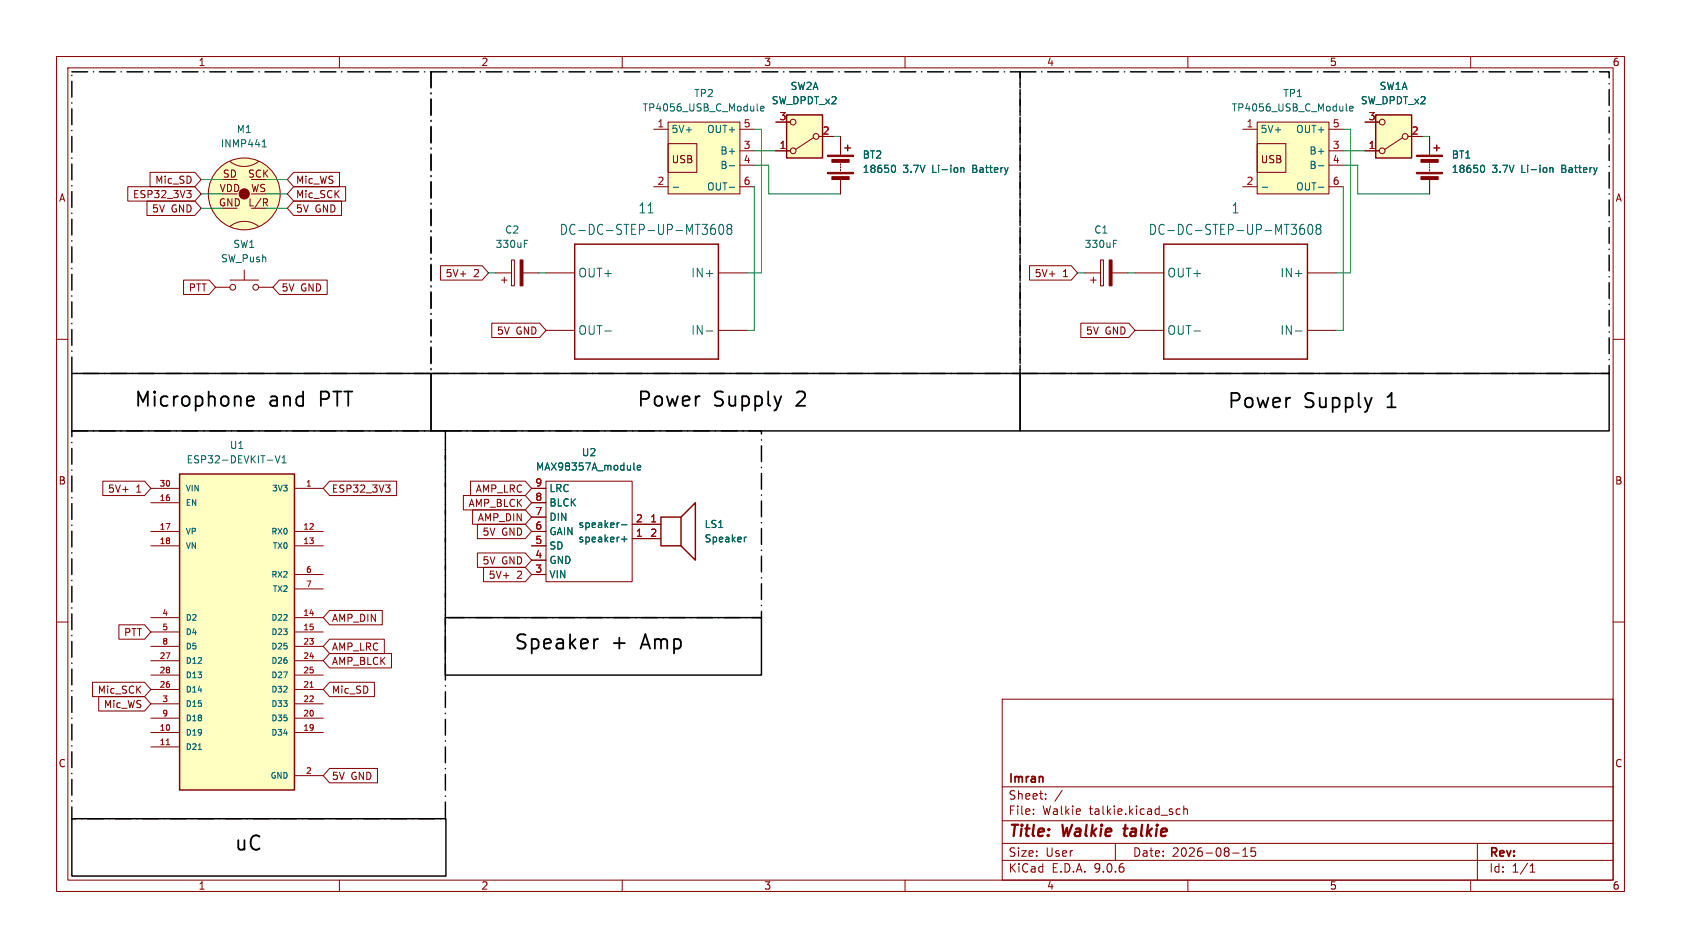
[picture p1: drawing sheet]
<svg xmlns="http://www.w3.org/2000/svg" width="297mm" height="168mm" viewBox="0 0 297 168" stroke-linecap="round" stroke-linejoin="round" font-family="sans-serif">
<g fill="none" stroke="#840000" stroke-width=".18">
<path d="M10 10h277.2v147.6h-277.2zM12 12h273.2v143.6h-273.2zM60 10v2M110 10v2M160 10v2M210 10v2M260 10v2M38.1 50.8h2.5M40.6 49.5h5.1M43.2 47.8v1.7M45.7 50.8h2.6M10 60h2"/>
<path d="M285.2 60h2M10 110h2M285.2 110h2M177.2 123.6h108v32h-108zM177.2 139.1h108M187.8 139.8l-1.3 1.9M60 155.6v2M110 155.6v2M160 155.6v2M177.2 152.1h108M177.2 149.1h108M177.2 145.1h108"/>
<path d="M182.7 143.9v.1M182.7 143.1v.1M184.9 141.2v.1M184.9 140.4v.1M197.2 149.1v3M207.9 143.7l.3 .3h.4M208.6 143.1l-.4-.1-.3 .3M209.3 143.2l.2-.2 .4 .1v.9M209.3 142.5v1.5M210 155.6v2M217.9 150.9h1.2M219.7 151.4h.9"/>
<path d="M219.7 150.4l.4-.5v1.5M221.9 149.9h-.7l-.1 .7 .3-.1 .5 .1 .1 .2-.1 .5-.2 .1-.6-.1M260 155.6v2M261.2 149.1v6.5M270.5 154.2h.9M270.5 153.2l.4-.5v1.5"/>
<circle cx="41.1" cy="50.8" r=".51"/>
<circle cx="45.2" cy="50.8" r=".51"/>
</g>
<path d="M198.6 146.5h.8M199 145.8l-.2 1.8 .2 .2" fill="none" stroke="#840000" stroke-width=".4"/>
<path d="M222.2 21.6h12.7v12.7h-12.7z" fill="#ffffc2"/>
<g fill="none" stroke="#840000" stroke-width=".18">
<path d="M219.7 22.9h2.5M219.7 33h2.5M222.2 25.4h5.1v5.1h-5.1zM222.2 21.6h12.7v12.7h-12.7zM234.9 22.9h2.6M234.9 33h2.6M234.9 26.7h2.6M234.9 29.2h2.6M87.6 48.3h2.8M88.6 49.5h1.1M89.2 49v1M90.4 46h.5v4.5h-.5z"/>
<path d="M92.5 48.3h2.7"/>
</g>
<path d="M238 19.4l.2 .2M238.6 19.2l.6-.1v-.3h-.4l-.2 .2 .1 .6h.5M223.2 33.1h.9M233.1 33.1h.9M233.1 29.3h.9M92.7 43.1h.4M92.7 42.5h.6" fill="none" stroke="#006464" stroke-width=".18"/>
<path d="M91.9 46h.6v4.5h-.6z" fill="#840000" stroke="#840000" stroke-width=".18"/>
<path d="M139.1 20.3h6.3v7.6h-6.3z" fill="#ffffc2"/>
<g fill="none" stroke="#840000" stroke-width=".18">
<path d="M137.2 26.7h2.5M137.2 21.6h2.5M143.8 24.4l-3.1 2M144.8 24.1h2.5M96.5 48.3h5.1M96.5 58.4h5.1M127 48.3h5.1M127 58.4h5.1"/>
<circle cx="140.2" cy="26.7" r=".51"/>
<circle cx="140.2" cy="21.6" r=".51"/>
<circle cx="144.3" cy="24.1" r=".51"/>
</g>
<path d="M139.1 20.3h6.3v7.6h-6.3zM101.6 43.2h25.4v20.3h-25.4z" fill="none" stroke="#840000" stroke-width=".25"/>
<path d="M124.1 39.7h1l-.5 .7a.41 .41 0 0 1 .5 .3l-.2 .7-.6 .1M126.4 39.7a.63 .63 0 0 0-.8 .7v.7l.2 .3 .4 .1 .2-.2 .1-.6-.1-.3h-.5l-.3 .3M127.3 39.8l.3-.1a1.23 1.23 0 0 1 0 1.8h-.2a1.32 1.32 0 0 1-.1-1.7zM106.9 58.5h1.2M124.9 58.5h1.1M128.8 40.4l-.3-.3 .3-.4h.3l.3 .3-.3 .4M128.8 40.4l-.3 .4v.3l.3 .4 .4-.1 .2-.3-.1-.5-.2-.2M128.8 40.4h.3" fill="none" stroke="#006464" stroke-width=".18"/>
<path d="M31.7 83.8h20.4v55.9h-20.4z" fill="#ffffc2"/>
<path d="M31.7 83.8h20.4v55.9h-20.4zM116.8 91.4h3.6v5.1h-3.6zM120.4 91.4l2.5-2.5v10.2l-2.5-2.6" fill="none" stroke="#840000" stroke-width=".25"/>
<g fill="none" stroke="#840000" stroke-width=".18">
<path d="M26.7 86.4h5M26.7 88.9h5M26.7 94h5M26.7 96.5h5M52.1 86.4h5M52.1 94h5M52.1 96.5h5M114.3 92.7h2.5M114.3 95.3h2.5M26.7 109.2h5M26.7 111.8h5M26.7 114.3h5"/>
<path d="M26.7 116.8h5M26.7 119.4h5M52.1 109.2h5M52.1 111.8h5M52.1 114.3h5M52.1 116.8h5M52.1 119.4h5M52.1 101.6h5M52.1 104.1h5M26.7 121.9h5M26.7 124.5h5M26.7 127h5"/>
<path d="M26.7 129.5h5M26.7 132.1h5M52.1 121.9h5M52.1 124.5h5M52.1 127h5M52.1 129.5h5M52.1 137.2h5"/>
</g>
<path d="M48.7 80.6l.4 1.3 .4-1.3M49.9 81.9h.7M49.9 81l.3-.4v1.3M131.9 95l-.3 .1M35 132.5h.6" fill="none" stroke="#006464" stroke-width=".18"/>
<path d="M29.4 131.7h.6M54.8 121.5h.6" fill="none" stroke="#a90000" stroke-width=".18"/>
<path d="M243.2 20.3h6.4v7.6h-6.4z" fill="#ffffc2"/>
<g fill="none" stroke="#840000" stroke-width=".18">
<path d="M40.6 28.5a4 4 0 0 0 5.1 0M241.3 26.7h2.5M241.3 21.6h2.5M247.9 24.4l-3.1 2M248.9 24.1h2.6M252.7 24.1v3.3M252.7 29v.2M252.7 29.5v.2M252.7 30v.2M252.7 31.8v2.5M40.6 40a4 4 0 0 1 5.1 0M191.8 48.3h2.8"/>
<path d="M192.8 49.5h1M193.3 49v1M194.6 46h.5v4.5h-.5zM196.6 48.3h2.8M200.7 48.3h5M200.7 58.4h5M231.1 48.3h5.1M231.1 58.4h5.1M94 86.4h2.5M94 88.9h2.5M94 91.4h2.5M94 94h2.5"/>
<path d="M94 96.5h2.5M94 99.1h2.5M96.5 85.1h15.3v17.8h-15.3zM111.8 92.7h2.5M111.8 95.3h2.5M94 101.6h2.5"/>
<circle cx="43.2" cy="34.3" r="6.3"/>
<circle cx="244.3" cy="21.6" r=".51"/>
<circle cx="244.3" cy="26.7" r=".51"/>
<circle cx="248.4" cy="24.1" r=".51"/>
</g>
<path d="M243.2 20.3h6.4v7.6h-6.4zM253.5 26.2h1M254 25.7v1M205.7 43.2h25.4v20.3h-25.4z" fill="none" stroke="#840000" stroke-width=".25"/>
<g fill="#840000" stroke="#840000" stroke-width=".18">
<path d="M250.4 27.4h4.6v.3h-4.6z"/>
<path d="M250.4 30.5h4.6v.2h-4.6z"/>
<path d="M251.2 28.2h3.1v.5h-3.1z"/>
<path d="M251.2 31.2h3.1v.6h-3.1z"/>
<path d="M196.1 46h.5v4.5h-.5z"/>
<circle cx="43.2" cy="34.3" r=".9"/>
</g>
<g fill="none" stroke="#006464" stroke-width=".18">
<path d="M46.4 26h.7M46.5 25l.2-.3v1.3M228.3 39.7h.9l-.5 .7a.41 .41 0 0 1 .5 .3l-.1 .7-.6 .1M230.5 39.7a.63 .63 0 0 0-.7 .7v.7l.1 .3 .5 .1 .2-.2v-.6l-.1-.3h-.4l-.3 .3M231.4 39.8l.3-.1a1.23 1.23 0 0 1 0 1.8h-.1a1.32 1.32 0 0 1-.2-1.7zM261.9 29.3l.1-.1a.68 .68 0 0 1 .5 .7 .68 .68 0 0 1-.5 .6l-.1-.1M274 29.6v.9M274 29.8l.2-.2 .3 .1 .1 .8M196.8 43.1h.5M196.8 42.5h.6M211.1 58.5h1.1M229 58.5h1.2"/>
<path d="M232.9 40.4l-.2-.3 .2-.4h.3l.3 .3-.3 .4M232.9 40.4l-.2 .4v.3l.2 .4 .5-.1 .1-.3-.1-.5-.2-.2M232.9 40.4h.3M109.9 92.8h.9M109.9 95.3h.9M110.4 94.9v.9M112.1 81.9v1l.1 .2M112.7 82.7l.6-.1-.1-.3h-.4l-.1 .2v.6h.5"/>
</g>
<circle cx="43.2" cy="34.3" r="6.3" fill="#ffffc2" stroke="#ffffc2" stroke-width=".18"/>
<path d="M46.9 35.8l.4 .6M47.1 35.1l.2 .3-.1 .3-.1 .1" fill="none" stroke="#a90000" stroke-width=".18"/>
<path d="M118.1 21.6h12.7v12.7h-12.7z" fill="#ffffc2"/>
<g fill="none" stroke="#840000" stroke-width=".18">
<path d="M22.6 33h11.8l1.2 1.3-1.2 1.3h-11.8zM26 35.6h8.4l1.2 1.2-1.2 1.3h-8.4zM26.5 30.5h7.9l1.2 1.3-1.2 1.2h-7.9zM33 33.7h.8l-.4 .5M33.5 34.2l.3 .2v.3l-.3 .3M51.9 30.5h8.1v2.5h-8.1l-1.1-1.2zM51.9 35.6h8.5v2.5h-8.5l-1.1-1.3zM51.9 33h9.2v2.6h-9.2l-1.1-1.3zM115.6 22.9h2.5M115.6 33h2.5M118.1 25.4h5.1v5.1h-5.1zM118.1 21.6h12.7v12.7h-12.7z"/>
<path d="M130.8 22.9h2.5M130.8 33h2.5M130.8 26.7h2.5M130.8 29.2h2.5M137.2 26.7h2.5M137.2 21.6h2.5M144.8 24.1h2.5M148.6 24.1v3.3M148.6 29v.2M148.6 29.5v.2M148.6 30v.2M148.6 31.8v2.5"/>
<path d="M241.3 26.7h2.5M241.3 21.6h2.5M248.9 24.1h2.6M252.7 24.1v2.6M252.7 31.8v2.5M32.4 49.5h4.6l1.1 1.3-1.1 1.3h-4.6zM49.4 49.5h8.4v2.6h-8.4l-1.1-1.3zM77.9 47h7.3l1.2 1.3-1.2 1.2h-7.3zM86.9 57.1h8.5l1.1 1.3-1.1 1.3h-8.5zM182 47h7.4l1.1 1.3-1.1 1.2h-7.4zM191.1 57.1h8.4l1.2 1.3-1.2 1.3h-8.4zM18.2 85.1h7.4l1.1 1.3-1.1 1.2h-7.4z"/>
<path d="M58.3 85.1h11.8v2.5h-11.8l-1.2-1.2zM68.2 85.8h.8l-.5 .4M68.7 86.2l.3 .3v.3l-.3 .2M81.9 87.6h11l1.1 1.3-1.1 1.3h-11zM83.2 85.1h9.7l1.1 1.3-1.1 1.2h-9.7zM83.6 90.2h9.3l1.1 1.2-1.1 1.3h-9.3zM84.4 92.7h8.5l1.1 1.3-1.1 1.3h-8.5zM84.4 97.8h8.5l1.1 1.3-1.1 1.2h-8.5zM94 86.4h2.5M94 88.9h2.5M94 91.4h2.5M94 94h2.5"/>
<path d="M94 96.5h2.5M94 99.1h2.5M111.8 92.7h5M111.8 95.3h5M21 110.5h4.6l1.1 1.3-1.1 1.2h-4.6zM58.3 107.9h9.3v2.6h-9.3l-1.2-1.3zM58.3 115.6h10.9v2.5h-10.9l-1.2-1.3zM58.3 113h9.6v2.6h-9.6l-1.2-1.3zM85.5 100.3h7.4l1.1 1.3-1.1 1.3h-7.4zM94 101.6h2.5M16.4 120.6h9.2l1.1 1.3-1.1 1.3h-9.2zM17.5 123.2h8.1l1.1 1.3-1.1 1.2h-8.1z"/>
<path d="M58.3 135.9h8.4v2.5h-8.4l-1.2-1.2zM58.3 120.6h7.9v2.6h-7.9l-1.2-1.3z"/>
</g>
<g fill="none" stroke="#006464" stroke-width=".18">
<path d="M133.9 19.4l.1 .2M134.5 19.2l.6-.1-.1-.3h-.3l-.2 .2v.6h.5M119 33.1h1M128.9 33.1h1M128.9 29.3h1M157.8 29.3l.1-.1a.68 .68 0 0 1 .4 .7 .68 .68 0 0 1-.4 .6l-.1-.1M169.9 29.6v.9M169.9 29.8l.1-.2 .4 .1v.8M261.9 29.3l.1-.1a.68 .68 0 0 1 .5 .7 .68 .68 0 0 1-.5 .6l-.1-.1M274 29.8l.2-.2 .3 .1 .1 .8M274 29.6v.9M109.9 92.8h.9"/>
<path d="M109.9 95.3h.9M110.4 94.9v.9M112.1 81.9v1l.1 .2M112.7 82.7l.6-.1-.1-.3h-.4l-.1 .2v.6h.5M131.9 95l-.3 .1"/>
</g>
<g fill="#840000" stroke="#840000" stroke-width=".18">
<path d="M146.3 27.4h4.6v.3h-4.6z"/>
<path d="M146.3 30.5h4.6v.2h-4.6z"/>
<path d="M147.1 28.2h3v.5h-3z"/>
<path d="M147.1 31.2h3v.6h-3z"/>
</g>
<path d="M149.4 26.2h1M149.9 25.7v1" fill="none" stroke="#840000" stroke-width=".25"/>
<g fill="none" stroke="#009600" stroke-width=".18">
<path d="M35.6 36.8h3.8M35.6 31.8h3.8M35.6 34.3h3.8M47 36.8h3.8M47 31.8h3.8M47 34.3h3.8M133.3 26.7h3.9M133.3 33v25.4h-1.2M133.3 22.9h1.3v25.4h-2.5M133.3 29.2h2.6v5.1h12.7M147.3 24.1h1.3M237.5 29.2h2.5v5.1h12.7"/>
<path d="M237.5 26.7h3.8M237.5 33v25.4h-1.3M237.5 22.9h1.3v25.4h-2.6M251.5 24.1h1.2M86.4 48.3h1.2M95.2 48.3h1.3M190.5 48.3h1.3M199.4 48.3h1.3"/>
</g>
<path d="M43.7 70.9l1.2-.2-.1-.5-.8-.1-.3 .3v1l.1 .3 .2 .1 .8-.1M105.7 113h-.2l-.4 .2" fill="none" stroke="#000" stroke-width=".32"/>
<path d="M12.7 66h63.5v10.2h-63.5zM76.2 66h104.1v10.2h-104.1zM180.3 66h104.2v10.2h-104.2zM78.7 109.2h55.9v10.2h-55.9zM12.7 144.8h66.1v10.1h-66.1z" fill="none" stroke="#000" stroke-width=".25"/>
<path d="M12.7 12.7h63.5v53.3h-63.5zM76.2 12.7h104.1v53.3h-104.1zM180.3 12.7h104.2v53.3h-104.2zM12.7 76.2h66v68.6h-66zM78.7 76.2h55.9v33h-55.9z" fill="none" stroke="#000" stroke-width=".25" stroke-dasharray="2.8 1 .1 1"/>
<g font-size="3.5">
<text x="23.6" y="72.4">Microphone</text>
<text x="47.5" y="72.4">and</text>
<text x="56.8" y="72.4">PTT</text>
<text x="112.5" y="72.3">Power</text>
<text x="126.1" y="72.3">Supply</text>
<text x="141.1" y="72.3">2</text>
<text x="216.9" y="72.6">Power</text>
<text x="230.5" y="72.6">Supply</text>
<text x="245.5" y="72.6">1</text>
<text x="90.8" y="115.3">Speaker</text>
<text x="108.1" y="115.3">+</text>
<text x="113.7" y="115.3">Amp</text>
<text x="41.3" y="150.8">uC</text>
</g>
<g font-size="2.8" fill="#840000">
<text x="178.2" y="148.5">Title:</text>
<text x="187.8" y="148.5">Walkie</text>
<text x="199.6" y="148.5">talkie</text>
</g>
<g font-size="2.5" fill="#006464">
<text x="98.9" y="41.8">DC-DC-STEP-UP-MT3608</text>
<text x="112.8" y="37.9">11</text>
<text x="203" y="41.8">DC-DC-STEP-UP-MT3608</text>
<text x="217.6" y="37.9">1</text>
</g>
<g font-size="2.1" fill="#006464">
<text x="102.1" y="49.3">OUT+</text>
<text x="122.1" y="49.3">IN+</text>
<text x="206.2" y="49.3">OUT+</text>
<text x="226.3" y="49.3">IN+</text>
<text x="102.1" y="59.4">OUT-</text>
<text x="122.1" y="59.4">IN-</text>
<text x="206.2" y="59.4">OUT-</text>
<text x="226.3" y="59.4">IN-</text>
</g>
<g font-size="2.1" fill="#840000">
<text x="178.2" y="141.6">Sheet:</text>
<text x="178.2" y="138.8">Imran</text>
<text x="178.2" y="144.3">File:</text>
<text x="184.3" y="144.3">Walkie</text>
<text x="192.6" y="144.3">talkie.kicad_sch</text>
<text x="178.2" y="154.5">KiCad</text>
<text x="178.2" y="151.7">Size:</text>
<text x="184.8" y="151.7">User</text>
<text x="185.9" y="154.5">E.D.A.</text>
<text x="193.5" y="154.5">9.0.6</text>
<text x="200.2" y="151.7">Date:</text>
<text x="207.2" y="151.7">2026-08-15</text>
<text x="263.2" y="151.9">Rev:</text>
<text x="263.2" y="154.5">Id:</text>
<text x="267.3" y="154.5">1/1</text>
</g>
<g font-size="1.8" fill="#840000">
<text x="35" y="11.9">1</text>
<text x="85" y="11.9">2</text>
<text x="135" y="11.9">3</text>
<text x="185" y="11.9">4</text>
<text x="235" y="11.9">5</text>
<text x="285" y="11.9">6</text>
<text x="118.6" y="29.1">USB</text>
<text x="222.8" y="29.1">USB</text>
<text x="10.3" y="35.9">A</text>
<text x="23.4" y="35.2">ESP32_3V3</text>
<text x="27.3" y="32.7">Mic_SD</text>
<text x="52.2" y="32.7">Mic_WS</text>
<text x="52.2" y="35.2">Mic_SCK</text>
<text x="285.5" y="35.9">A</text>
<text x="26.8" y="37.8">5V</text>
<text x="30.3" y="37.8">GND</text>
<text x="52.2" y="37.8">5V</text>
<text x="55.7" y="37.8">GND</text>
<text x="33.3" y="51.8">PTT</text>
<text x="49.7" y="51.8">5V</text>
<text x="53.2" y="51.8">GND</text>
<text x="78.7" y="49.2">5V+</text>
<text x="83.7" y="49.2">2</text>
<text x="182.8" y="49.2">5V+</text>
<text x="187.9" y="49.2">1</text>
<text x="87.8" y="59.4">5V</text>
<text x="91.2" y="59.4">GND</text>
<text x="191.9" y="59.4">5V</text>
<text x="195.4" y="59.4">GND</text>
<text x="10.3" y="85.9">B</text>
<text x="19" y="87.3">5V+</text>
<text x="24" y="87.3">1</text>
<text x="58.6" y="87.3">ESP32_3V3</text>
<text x="82.7" y="89.9">AMP_BLCK</text>
<text x="84" y="87.3">AMP_LRC</text>
<text x="285.4" y="85.9">B</text>
<text x="84.4" y="92.4">AMP_DIN</text>
<text x="85.2" y="94.9">5V</text>
<text x="88.7" y="94.9">GND</text>
<text x="85.2" y="100">5V</text>
<text x="88.7" y="100">GND</text>
<text x="86.3" y="102.6">5V+</text>
<text x="91.3" y="102.6">2</text>
<text x="21.8" y="112.7">PTT</text>
<text x="58.6" y="110.2">AMP_DIN</text>
<text x="58.6" y="117.8">AMP_BLCK</text>
<text x="58.6" y="115.3">AMP_LRC</text>
<text x="17.2" y="122.9">Mic_SCK</text>
<text x="18.3" y="125.4">Mic_WS</text>
<text x="58.6" y="122.9">Mic_SD</text>
<text x="10.3" y="135.9">C</text>
<text x="285.4" y="135.9">C</text>
<text x="58.6" y="138.1">5V</text>
<text x="62" y="138.1">GND</text>
<text x="35" y="157.5">1</text>
<text x="85" y="157.5">2</text>
<text x="135" y="157.5">3</text>
<text x="185" y="157.5">4</text>
<text x="235" y="157.5">5</text>
<text x="285" y="157.5">6</text>
</g>
<g font-size="1.8" fill="#006464">
<text x="122.6" y="17.4">TP2</text>
<text x="139.7" y="16.1">SW2A</text>
<text x="226.8" y="17.4">TP1</text>
<text x="243.8" y="16.1">SW1A</text>
<text x="41.7" y="23.7">M1</text>
<text x="113.5" y="19.9">TP4056_USB_C_Module</text>
<text x="118.6" y="23.7">5V+</text>
<text x="124.9" y="23.7">OUT+</text>
<text x="136.3" y="18.6">SW_DPDT_x2</text>
<text x="217.6" y="19.9">TP4056_USB_C_Module</text>
<text x="222.8" y="23.7">5V+</text>
<text x="229" y="23.7">OUT+</text>
<text x="240.5" y="18.6">SW_DPDT_x2</text>
<text x="38.9" y="26.3">INMP441</text>
<text x="127.3" y="27.5">B+</text>
<text x="152.4" y="28.2">BT2</text>
<text x="231.4" y="27.5">B+</text>
<text x="256.5" y="28.2">BT1</text>
<text x="124.9" y="33.9">OUT-</text>
<text x="127.3" y="30.1">B-</text>
<text x="152.4" y="30.8">18650</text>
<text x="159.6" y="30.8">3.7V</text>
<text x="164.9" y="30.8">Li-ion</text>
<text x="172.2" y="30.8">Battery</text>
<text x="229" y="33.9">OUT-</text>
<text x="231.4" y="30.1">B-</text>
<text x="256.5" y="30.8">18650</text>
<text x="263.8" y="30.8">3.7V</text>
<text x="269.1" y="30.8">Li-ion</text>
<text x="276.3" y="30.8">Battery</text>
<text x="89.2" y="41.5">C2</text>
<text x="193.3" y="41.5">C1</text>
<text x="39" y="46.6">SW_Push</text>
<text x="41.1" y="44">SW1</text>
<text x="87.5" y="44">330uF</text>
<text x="191.7" y="44">330uF</text>
<text x="32.9" y="82.1">ESP32-DEVKIT-V1</text>
<text x="40.5" y="79.6">U1</text>
<text x="94.7" y="83.4">MAX98357A_module</text>
<text x="102.8" y="80.9">U2</text>
<text x="97" y="87.2">LRC</text>
<text x="97" y="89.8">BLCK</text>
<text x="97" y="92.3">DIN</text>
<text x="97" y="94.8">GAIN</text>
<text x="102.2" y="93.6">speaker-</text>
<text x="124.5" y="93.6">LS1</text>
<text x="97" y="97.4">SD</text>
<text x="97" y="99.9">GND</text>
<text x="102.2" y="96.1">speaker+</text>
<text x="124.5" y="96.1">Speaker</text>
<text x="97" y="102.5">VIN</text>
</g>
<g font-size="1.8" fill="#a90000">
<text x="116.1" y="22.6">1</text>
<text x="131.4" y="22.6">5</text>
<text x="137.7" y="21.3">3</text>
<text x="145.3" y="23.9">2</text>
<text x="220.3" y="22.6">1</text>
<text x="235.5" y="22.6">5</text>
<text x="241.9" y="21.3">3</text>
<text x="249.5" y="23.9">2</text>
<text x="131.4" y="26.4">3</text>
<text x="131.4" y="29">4</text>
<text x="137.7" y="26.4">1</text>
<text x="235.5" y="26.4">3</text>
<text x="235.5" y="29">4</text>
<text x="241.9" y="26.4">1</text>
<text x="38.7" y="34">VDD</text>
<text x="39.3" y="31.5">SD</text>
<text x="43.7" y="31.5">SCK</text>
<text x="44.3" y="34">WS</text>
<text x="116.1" y="32.8">2</text>
<text x="131.4" y="32.8">6</text>
<text x="220.3" y="32.8">2</text>
<text x="235.5" y="32.8">6</text>
<text x="38.6" y="36.6">GND</text>
<text x="43.8" y="36.6">L/R</text>
<text x="94.5" y="86.1">9</text>
<text x="94.5" y="88.6">8</text>
<text x="94.5" y="91.2">7</text>
<text x="94.5" y="93.7">6</text>
<text x="112.3" y="92.5">2</text>
<text x="112.3" y="95">1</text>
<text x="114.9" y="92.5">1</text>
<text x="114.9" y="95">2</text>
<text x="94.5" y="96.3">5</text>
<text x="94.5" y="98.8">4</text>
<text x="94.5" y="101.3">3</text>
</g>
<g font-size="1.4" fill="#a90000">
<text x="28.1" y="86.1">30</text>
<text x="28.1" y="88.6">16</text>
<text x="54" y="86.1">1</text>
<text x="28.1" y="93.7">17</text>
<text x="53.5" y="93.7">12</text>
<text x="28.1" y="96.3">18</text>
<text x="53.5" y="96.3">13</text>
<text x="54" y="101.3">6</text>
<text x="54" y="103.9">7</text>
<text x="28.6" y="109">4</text>
<text x="28.6" y="111.5">5</text>
<text x="53.5" y="109">14</text>
<text x="53.5" y="111.5">15</text>
<text x="28.1" y="116.6">27</text>
<text x="28.1" y="119.1">28</text>
<text x="28.6" y="114">8</text>
<text x="53.5" y="114">23</text>
<text x="53.5" y="116.6">24</text>
<text x="53.5" y="119.1">25</text>
<text x="28.1" y="121.7">26</text>
<text x="28.6" y="124.2">3</text>
<text x="53.5" y="121.7">21</text>
<text x="53.5" y="124.2">22</text>
<text x="28.1" y="129.3">10</text>
<text x="28.1" y="131.8">11</text>
<text x="28.6" y="126.7">9</text>
<text x="53.5" y="126.7">20</text>
<text x="53.5" y="129.3">19</text>
<text x="54" y="136.9">2</text>
</g>
<g font-size="1.4" fill="#006464">
<text x="32.8" y="87.1">VIN</text>
<text x="32.8" y="89.6">EN</text>
<text x="48" y="87.1">3V3</text>
<text x="32.8" y="94.7">VP</text>
<text x="47.8" y="94.7">RX0</text>
<text x="32.8" y="97.3">VN</text>
<text x="48.1" y="97.3">TX0</text>
<text x="47.8" y="102.3">RX2</text>
<text x="48.1" y="104.9">TX2</text>
<text x="32.8" y="110">D2</text>
<text x="32.8" y="112.5">D4</text>
<text x="47.8" y="110">D22</text>
<text x="47.8" y="112.5">D23</text>
<text x="32.8" y="115">D5</text>
<text x="32.8" y="117.6">D12</text>
<text x="47.8" y="115">D25</text>
<text x="47.8" y="117.6">D26</text>
<text x="32.8" y="120.1">D13</text>
<text x="32.8" y="122.7">D14</text>
<text x="32.8" y="125.2">D15</text>
<text x="47.8" y="120.1">D27</text>
<text x="47.8" y="122.7">D32</text>
<text x="47.8" y="125.2">D33</text>
<text x="32.8" y="127.7">D18</text>
<text x="32.8" y="130.3">D19</text>
<text x="47.8" y="127.7">D35</text>
<text x="47.8" y="130.3">D34</text>
<text x="32.8" y="132.8">D21</text>
<text x="47.7" y="137.9">GND</text>
</g>
</svg>
